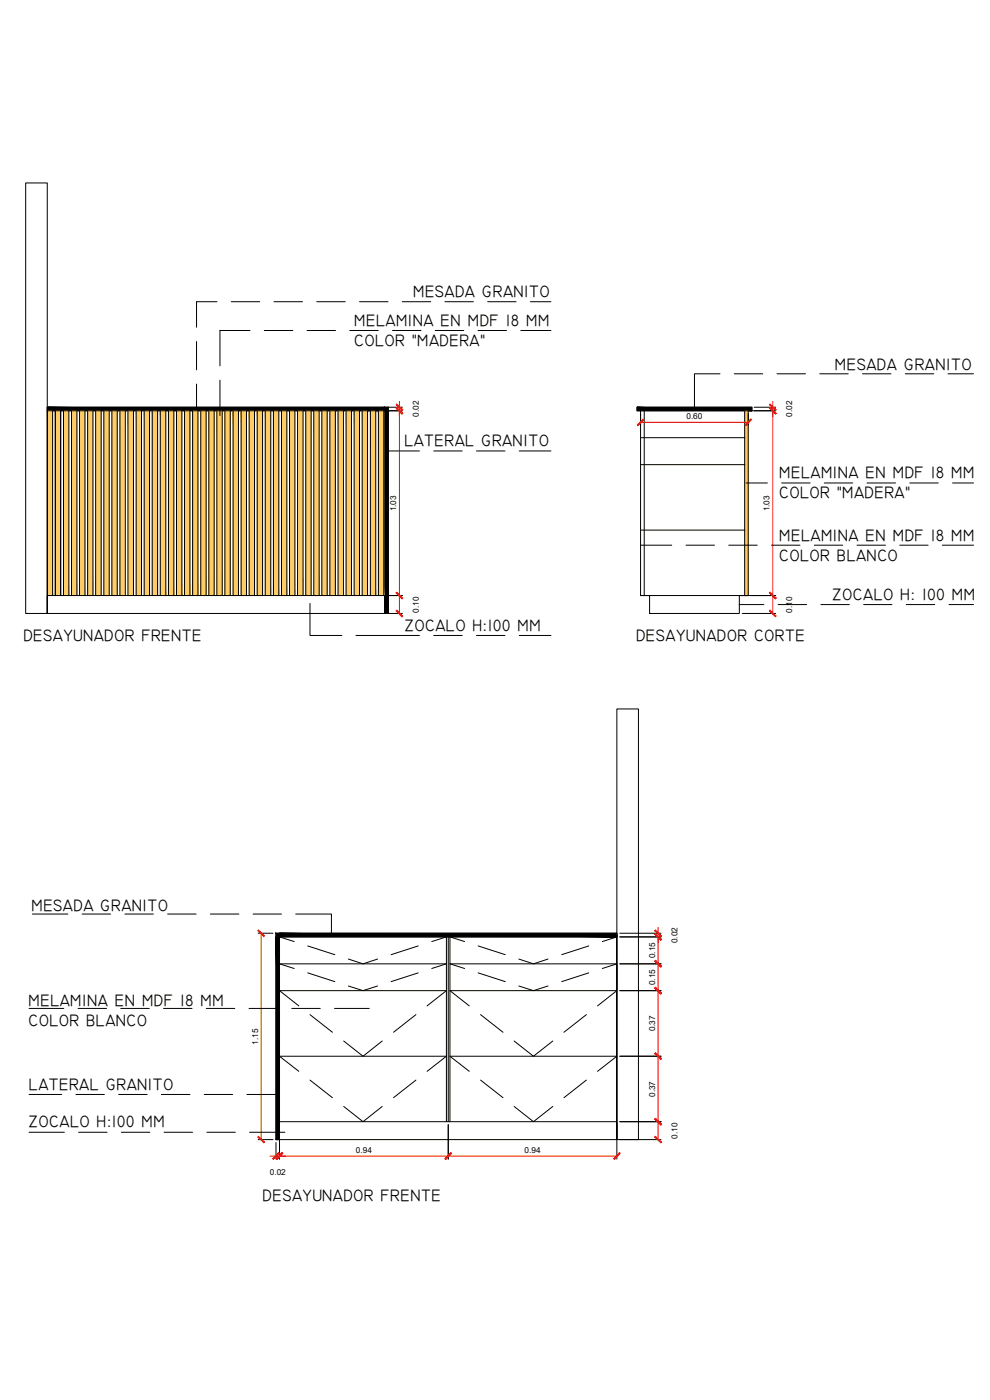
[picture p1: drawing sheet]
<svg xmlns="http://www.w3.org/2000/svg" width="297mm" height="420mm" viewBox="0 0 297 420" stroke-linecap="round" stroke-linejoin="round" font-family="sans-serif">
<!-- layer: MUEBLES -->
<g fill="#000" stroke="#000" stroke-width=".3">
<path d="M14.2 122.2l101.2 1.1v-1.1zM14.2 122.2l101.2 1.1h-101.2z"/>
<path d="M115.4 122.2l1.1 1.1v-1.1zM115.4 122.2l1.1 1.1h-1.1z"/>
<path d="M115.4 123.3l1.1 60.8v-60.8zM115.4 123.3l1.1 60.8h-1.1z"/>
<path d="M82.8 280.1l1.1 1.1v-1.1zM82.8 280.1l1.1 1.1h-1.1z"/>
<path d="M82.8 281.2l1.1 60.8v-60.8zM82.8 281.2l1.1 60.8h-1.1z"/>
<path d="M83.9 280.1l101.2 1.1v-1.1zM83.9 280.1l101.2 1.1h-101.2z"/>
</g>
<!-- layer: VISTA -->
<path d="M14.2 122.2h102.3v61.9h-1.1v-60.8h-101.2zM14.2 123.3v60.8v-129.2h-6.5v129.2h108.8M192.2 123.3h32.3v55.4h-2.7v5.4h-26.9v-5.4h-2.7zM192.2 123.3h-1.1v-1.1h34.5v1.1h-1.1M192.2 131.4h31.2M192.2 139.4h31.2M193.3 123.3v55.4h-1.1M223.4 123.3v55.4h1.1M192.2 159.1h31.2M193.3 178.7h30.1M185.1 281.2h-101.2v60.8h-1.1v-61.9h102.3v61.9v-129.2h6.5v129.2h-108.8" fill="none" stroke="#000" stroke-width=".3"/>
<!-- layer: PROYECCION -->
<g fill="#fecc66" stroke="#fecc66" stroke-width=".3">
<path d="M113.5 123.3l1.6 55.4v-55.4zM113.5 123.3l1.6 55.4h-1.6z"/>
<path d="M111.1 123.3l1.6 55.4v-55.4zM111.1 123.3l1.6 55.4h-1.6z"/>
<path d="M108.7 123.3l1.6 55.4v-55.4zM108.7 123.3l1.6 55.4h-1.6z"/>
<path d="M106.3 123.3l1.6 55.4v-55.4zM106.3 123.3l1.6 55.4h-1.6z"/>
<path d="M103.8 123.3l1.7 55.4v-55.4zM103.8 123.3l1.7 55.4h-1.7z"/>
<path d="M101.4 123.3l1.6 55.4v-55.4zM101.4 123.3l1.6 55.4h-1.6z"/>
<path d="M99 123.3l1.6 55.4v-55.4zM99 123.3l1.6 55.4h-1.6z"/>
<path d="M96.6 123.3l1.6 55.4v-55.4zM96.6 123.3l1.6 55.4h-1.6z"/>
<path d="M94.1 123.3l1.7 55.4v-55.4zM94.1 123.3l1.7 55.4h-1.7z"/>
<path d="M91.7 123.3l1.6 55.4v-55.4zM91.7 123.3l1.6 55.4h-1.6z"/>
<path d="M89.3 123.3l1.6 55.4v-55.4zM89.3 123.3l1.6 55.4h-1.6z"/>
<path d="M86.9 123.3l1.6 55.4v-55.4zM86.9 123.3l1.6 55.4h-1.6z"/>
<path d="M84.5 123.3l1.6 55.4v-55.4zM84.5 123.3l1.6 55.4h-1.6z"/>
<path d="M82 123.3l1.7 55.4v-55.4zM82 123.3l1.7 55.4h-1.7z"/>
<path d="M79.6 123.3l1.6 55.4v-55.4zM79.6 123.3l1.6 55.4h-1.6z"/>
<path d="M77.2 123.3l1.6 55.4v-55.4zM77.2 123.3l1.6 55.4h-1.6z"/>
<path d="M74.8 123.3l1.6 55.4v-55.4zM74.8 123.3l1.6 55.4h-1.6z"/>
<path d="M72.3 123.3l1.7 55.4v-55.4zM72.3 123.3l1.7 55.4h-1.7z"/>
<path d="M69.9 123.3l1.6 55.4v-55.4zM69.9 123.3l1.6 55.4h-1.6z"/>
<path d="M67.5 123.3l1.6 55.4v-55.4zM67.5 123.3l1.6 55.4h-1.6z"/>
<path d="M65.1 123.3l1.6 55.4v-55.4zM65.1 123.3l1.6 55.4h-1.6z"/>
<path d="M62.7 123.3l1.6 55.4v-55.4zM62.7 123.3l1.6 55.4h-1.6z"/>
<path d="M60.2 123.3l1.6 55.4v-55.4zM60.2 123.3l1.6 55.4h-1.6z"/>
<path d="M57.8 123.3l1.6 55.4v-55.4zM57.8 123.3l1.6 55.4h-1.6z"/>
<path d="M55.4 123.3l1.6 55.4v-55.4zM55.4 123.3l1.6 55.4h-1.6z"/>
<path d="M53 123.3l1.6 55.4v-55.4zM53 123.3l1.6 55.4h-1.6z"/>
<path d="M50.5 123.3l1.7 55.4v-55.4zM50.5 123.3l1.7 55.4h-1.7z"/>
<path d="M48.1 123.3l1.6 55.4v-55.4zM48.1 123.3l1.6 55.4h-1.6z"/>
<path d="M45.7 123.3l1.6 55.4v-55.4zM45.7 123.3l1.6 55.4h-1.6z"/>
<path d="M43.3 123.3l1.6 55.4v-55.4zM43.3 123.3l1.6 55.4h-1.6z"/>
<path d="M40.9 123.3l1.6 55.4v-55.4zM40.9 123.3l1.6 55.4h-1.6z"/>
<path d="M38.4 123.3l1.6 55.4v-55.4zM38.4 123.3l1.6 55.4h-1.6z"/>
<path d="M36 123.3l1.6 55.4v-55.4zM36 123.3l1.6 55.4h-1.6z"/>
<path d="M33.6 123.3l1.6 55.4v-55.4zM33.6 123.3l1.6 55.4h-1.6z"/>
<path d="M31.2 123.3l1.6 55.4v-55.4zM31.2 123.3l1.6 55.4h-1.6z"/>
<path d="M28.7 123.3l1.7 55.4v-55.4zM28.7 123.3l1.7 55.4h-1.7z"/>
<path d="M26.3 123.3l1.6 55.4v-55.4zM26.3 123.3l1.6 55.4h-1.6z"/>
<path d="M23.9 123.3l1.6 55.4v-55.4zM23.9 123.3l1.6 55.4h-1.6z"/>
<path d="M21.5 123.3l1.6 55.4v-55.4zM21.5 123.3l1.6 55.4h-1.6z"/>
<path d="M19 123.3l1.7 55.4v-55.4zM19 123.3l1.7 55.4h-1.7z"/>
<path d="M16.6 123.3l1.6 55.4v-55.4zM16.6 123.3l1.6 55.4h-1.6z"/>
<path d="M14.2 123.3l1.6 55.4v-55.4zM14.2 123.3l1.6 55.4h-1.6z"/>
<path d="M223.4 123.3l1.1 55.4v-55.4zM223.4 123.3l1.1 55.4h-1.1z"/>
</g>
<!-- layer: MUEBLES -->
<g fill="none" stroke="#000" stroke-width=".3">
<path d="M15.8 123.3v55.4M16.6 123.3v55.4M18.2 123.3v55.4M19 123.3v55.4M20.7 123.3v55.4M21.5 123.3v55.4M23.1 123.3v55.4M23.9 123.3v55.4M25.5 123.3v55.4M26.3 123.3v55.4M27.9 123.3v55.4M28.7 123.3v55.4"/>
<path d="M30.4 123.3v55.4M31.2 123.3v55.4M32.8 123.3v55.4M33.6 123.3v55.4M35.2 123.3v55.4M36 123.3v55.4M37.6 123.3v55.4M38.4 123.3v55.4M40 123.3v55.4M40.9 123.3v55.4M42.5 123.3v55.4M43.3 123.3v55.4"/>
<path d="M44.9 123.3v55.4M45.7 123.3v55.4M47.3 123.3v55.4M48.1 123.3v55.4M49.7 123.3v55.4M50.5 123.3v55.4M52.2 123.3v55.4M53 123.3v55.4M54.6 123.3v55.4M55.4 123.3v55.4M57 123.3v55.4M57.8 123.3v55.4"/>
<path d="M59.4 123.3v55.4M60.2 123.3v55.4M61.8 123.3v55.4M62.7 123.3v55.4M64.3 123.3v55.4M65.1 123.3v55.4M66.7 123.3v55.4M67.5 123.3v55.4M69.1 123.3v55.4M69.9 123.3v55.4M71.5 123.3v55.4M72.3 123.3v55.4"/>
<path d="M74 123.3v55.4M74.8 123.3v55.4M76.4 123.3v55.4M77.2 123.3v55.4M78.8 123.3v55.4M79.6 123.3v55.4M81.2 123.3v55.4M82 123.3v55.4M83.7 123.3v55.4M84.5 123.3v55.4M86.1 123.3v55.4M86.9 123.3v55.4"/>
<path d="M88.5 123.3v55.4M89.3 123.3v55.4M90.9 123.3v55.4M91.7 123.3v55.4M93.3 123.3v55.4M94.1 123.3v55.4M95.8 123.3v55.4M96.6 123.3v55.4M98.2 123.3v55.4M99 123.3v55.4M100.6 123.3v55.4M101.4 123.3v55.4"/>
<path d="M103 123.3v55.4M103.8 123.3v55.4M105.5 123.3v55.4M106.3 123.3v55.4M107.9 123.3v55.4M108.7 123.3v55.4M110.3 123.3v55.4M111.1 123.3v55.4M112.7 123.3v55.4M113.5 123.3v55.4M115.1 123.3v55.4M115.4 178.7h-101.2v5.4"/>
<path d="M83.9 281.2v8.1h50M133.9 297.3h-50v39.3h101.2v5.4M133.9 281.2v55.4M134.5 281.2v55.4M135 289.3h50.1v8h-50.1M135 281.2v55.4M83.9 317h50M135 317h50.1"/>
</g>
<!-- layer: PROYECCION -->
<g fill="none" stroke="#000" stroke-width=".3">
<path d="M65.1 90.6h-6.1v7.6M69.4 90.6h8.5M75 99.2h-9v10.6M79.3 99.2h8.5M82.2 90.6h8.6M92.1 99.2h8.6M95 90.6h8.6M104.9 99.2h8.6M107.9 90.6h8.5M117.8 99.2h8.5M120.7 90.6h8.5M130.6 99.2h8.5"/>
<path d="M133.5 90.6h8.5M143.4 99.2h8.6M146.3 90.6h8.6M156.3 99.2h9M159.1 90.6h6.2M59 102.5v8.5M59 115.3v7.6M66 114.1v10.6M216 112.2h-7.6v10M220.3 112.2h8.6M233.1 112.2h8.6M246 112.2h8.5"/>
<path d="M258.8 112.2h8.5M271.6 112.2h8.6M284.4 112.2h7.7M116.4 135.3h9.5M130.1 135.3h8.6M143 135.3h8.5M155.8 135.3h9.5M223.9 144.9h6.4M234.5 144.9h8.6M247.3 144.9h8.6M260.1 144.9h8.6M273 144.9h8.5"/>
<path d="M285.8 144.9h6.3M192.2 163.6h9.3M205.8 163.6h8.6M218.7 163.6h8.5M231.5 163.6h8.5M244.3 163.6h8.6M257.1 163.6h8.6M270 163.6h8.5M282.7 163.6h9.4M93 181.1v9.6h9.6M106.8 190.7h19.1M130.1 190.7h8.6"/>
<path d="M143 190.7h8.5M155.8 190.7h9.5M221.8 181.4h7.4M233.5 181.4h8.5M246.3 181.4h8.5M259.1 181.4h8.5M271.9 181.4h8.6M284.7 181.4h7.4M9.7 274.3h10.7M24.6 274.3h8.6M37.5 274.3h8.5M50.3 274.3h8.5"/>
<path d="M63.1 274.3h8.6M75.9 274.3h8.6M88.7 274.3h10.7v5.8M83.9 281.2l4.4 1.4M83.9 289.3l4.4 1.4M83.9 297.3l5.8 4.6M92.3 283.9l8.2 2.6M92.3 292l8.2 2.6M104.5 287.8l4.4 1.5 4.4-1.5M104.5 295.9l4.4 1.4 4.4-1.4M125.5 283.9l-8.2 2.6M125.5 292l-8.2 2.6"/>
<path d="M133.9 281.2l-4.4 1.4M133.9 289.3l-4.4 1.4M133.9 297.3l-5.8 4.6M135 281.2l4.4 1.4M135 289.3l4.4 1.4M135 297.3l5.8 4.6M143.5 283.9l8.1 2.6M143.5 292l8.1 2.6M155.7 287.8l4.4 1.5 4.3-1.5M155.7 295.9l4.4 1.4 4.3-1.4M176.7 283.9l-8.2 2.6M176.7 292l-8.2 2.6"/>
<path d="M185.1 281.2l-4.4 1.4M185.1 289.3l-4.4 1.4M185.1 297.3l-5.8 4.6M8.7 302.6h10.4M23.4 302.6h8.6M36.2 302.6h8.6M49.1 302.6h8.5M61.9 302.6h8.5M74.7 302.6h8.6M83.9 317l5.8 4.5M87.5 302.6h8.6M93 304.5l6.7 5.3"/>
<path d="M100.4 302.6h10.4M103.1 312.4l5.8 4.6 5.8-4.6M124.8 304.5l-6.7 5.3M133.9 317l-5.8 4.5M135 317l5.8 4.5M144.2 304.5l6.7 5.3M154.3 312.4l5.8 4.6 5.8-4.6M175.9 304.5l-6.7 5.3M185.1 317l-5.8 4.5M8.7 339.8h10.6M8.7 328.5h9.8M22.8 328.5h8.5"/>
<path d="M23.6 339.8h8.5M35.6 328.5h8.6M36.4 339.8h8.6M48.4 328.5h8.6M49.2 339.8h8.6M61.3 328.5h8.5M62.1 339.8h8.5M74.1 328.5h9.8M74.9 339.8h10.6M93 324.1l6.7 5.3M103.1 332.1l5.8 4.5 5.8-4.5M124.8 324.1l-6.7 5.3"/>
<path d="M144.2 324.1l6.7 5.3M154.3 332.1l5.8 4.5 5.8-4.5M175.9 324.1l-6.7 5.3"/>
</g>
<!-- layer: VISTA -->
<path d="M191.1 122.2l34.5 1.1v-1.1zM191.1 122.2l34.5 1.1h-34.5z" fill="#000" stroke="#000" stroke-width=".3"/>
<!-- layer: CC-Cotas 1.10 -->
<g fill="none" stroke="#000" stroke-width=".3">
<path d="M116.3 123.3h4.4M116.3 122.2h4.4M192.2 124.2v3.4M224.5 124.2v3.4M225.4 123.3h7.3M226.3 122.2h6.4M116.3 178.7h4.4M222.7 178.7h10M116.3 184.1h4.4M222.7 184.1h10M77.5 280.1h4.4M186 297.3h12.3"/>
<path d="M186 289.3h12.3M186 281.2h12.3M186 280.1h12.3M186 317h12.3M83.9 337.5v10.4M134.5 337.5v10.4M185.1 337.5v10.4M186 336.6h12.3M77.5 342h4.4M82.8 342.9v5M186 342h12.3"/>
</g>
<path d="M119.8 120.4v63.7M192.2 126.7h32.3M231.9 120.4v63.7M197.4 278.3v63.7M78.4 280.1v61.9M81 347h104.1" fill="none" stroke="#f00" stroke-width=".3"/>
<!-- layer: 0 -->
<g fill="#f00" stroke="#f00" stroke-width=".3">
<path d="M231.1 183.1l-.2 .2 1.9 1.6zM230.9 183.3l1.9 1.6-.1 .2z"/>
<path d="M230.9 177.9l1.8 1.8 .1-.2zM230.9 177.9l.2-.1 1.7 1.7z"/>
<path d="M231.1 177.8l-.2 .1 1.9 1.6zM230.9 177.9l1.9 1.6-.1 .2z"/>
<path d="M230.9 122.5l1.8 1.7 .1-.1zM230.9 122.5l.2-.2 1.7 1.8z"/>
<path d="M230.9 122.5l1.8 1.7 .1-.1zM230.9 122.5l.2-.2 1.7 1.8z"/>
<path d="M231.1 121.2l-.2 .2 1.9 1.6zM230.9 121.4l1.9 1.6-.1 .2z"/>
<path d="M196.5 341.2l2 1.6-1.8-1.8zM196.5 341.2l2 1.6-.3 .2z"/>
<path d="M196.5 335.8l1.7 1.8 .3-.2zM196.5 335.8l.2-.1 1.8 1.7z"/>
<path d="M196.5 335.8l2 1.6-1.8-1.7zM196.5 335.8l2 1.6-.3 .2z"/>
<path d="M196.5 316.2l1.7 1.8 .3-.2zM196.5 316.2l.2-.2 1.8 1.8z"/>
<path d="M196.5 316.2l2 1.6-1.8-1.8zM196.5 316.2l2 1.6-.3 .2z"/>
<path d="M196.5 296.5l1.7 1.8 .3-.2zM196.5 296.5l.2-.2 1.8 1.8z"/>
<path d="M196.7 296.3l-.2 .2 2 1.6zM196.5 296.5l2 1.6-.3 .2z"/>
<path d="M196.5 288.5l1.7 1.7 .3-.2zM196.5 288.5l.2-.3 1.8 1.8z"/>
<path d="M196.7 288.2l-.2 .3 2 1.5zM196.5 288.5l2 1.5-.3 .2z"/>
<path d="M196.5 280.4l1.7 1.8 .3-.2zM196.5 280.4l.2-.2 1.8 1.8z"/>
<path d="M196.5 280.4l1.7 1.8 .3-.2zM196.5 280.4l.2-.2 1.8 1.8z"/>
<path d="M196.5 279.3l2 1.6-1.8-1.8zM196.5 279.3l2 1.6-.3 .2z"/>
<path d="M77.6 341l-.2 .2 1.9 1.6zM77.4 341.2l1.9 1.6-.1 .2z"/>
<path d="M77.4 279.3l1.8 1.8 .1-.2zM77.6 279.1l1.7 1.8-1.9-1.6z"/>
<path d="M84.7 345.9l-1.6 2 1.7-1.7zM84.7 345.9l-1.6 2-.2-.2z"/>
<path d="M135.3 345.9l-1.8 1.8 .2 .2zM135.3 345.9l.2 .3-1.8 1.7z"/>
<path d="M84.7 345.9l-1.6 2 1.7-1.7zM84.7 345.9l-1.6 2-.2-.2z"/>
<path d="M83.6 345.9l-1.8 1.8 .2 .2zM83.6 345.9l.2 .3-1.8 1.7z"/>
<path d="M135.3 345.9l-1.6 2 1.8-1.7zM135.3 345.9l-1.6 2-.2-.2z"/>
<path d="M184.1 347.7l.2 .2 1.6-2zM185.9 345.9l.2 .3-1.8 1.7z"/>
<path d="M119 183.1l-.1 .2 1.9 1.6zM118.9 183.3l1.9 1.6-.2 .2z"/>
<path d="M118.9 177.9l1.7 1.8 .2-.2zM119 177.8l1.8 1.7-1.9-1.6z"/>
<path d="M119 177.8l-.1 .1 1.9 1.6zM118.9 177.9l1.9 1.6-.2 .2z"/>
<path d="M118.9 122.5l1.7 1.7 .2-.1zM118.9 122.5l.1-.2 1.8 1.8z"/>
<path d="M118.9 122.5l1.7 1.7 .2-.1zM118.9 122.5l.1-.2 1.8 1.8z"/>
<path d="M118.9 121.4l1.9 1.6-1.8-1.8zM118.9 121.4l1.9 1.6-.2 .2z"/>
<path d="M193 125.8l-1.6 1.9 1.8-1.8zM193 125.8l-1.6 1.9-.2-.1z"/>
<path d="M225.3 125.8l-1.8 1.8 .2 .1zM225.3 125.8l.2 .1-1.8 1.8z"/>
</g>
<g font-size="5">
<text x="124" y="89.2">MESADA GRANITO</text>
<text x="106.3" y="97.8">MELAMINA EN MDF 18 MM</text>
<text x="106.3" y="103.8">COLOR &quot;MADERA&quot;</text>
<text x="250.5" y="110.9">MESADA GRANITO</text>
<text x="121.3" y="134">LATERAL GRANITO</text>
<text x="233.8" y="143.6">MELAMINA EN MDF 18 MM</text>
<text x="233.8" y="149.6">COLOR &quot;MADERA&quot;</text>
<text x="233.8" y="162.3">MELAMINA EN MDF 18 MM</text>
<text x="233.8" y="168.3">COLOR BLANCO</text>
<text x="249.7" y="180.1">ZOCALO H: 100 MM</text>
<text x="121.3" y="189.3">ZOCALO H:100 MM</text>
<text x="7" y="192.4">DESAYUNADOR FRENTE</text>
<text x="190.8" y="192.4">DESAYUNADOR CORTE</text>
<text x="9.4" y="273.3">MESADA GRANITO</text>
<text x="8.6" y="302">MELAMINA EN MDF 18 MM</text>
<text x="8.6" y="308">COLOR BLANCO</text>
<text x="8.7" y="327.1">LATERAL GRANITO</text>
<text x="8.6" y="338.3">ZOCALO H:100 MM</text>
<text x="78.8" y="360.3">DESAYUNADOR FRENTE</text>
</g>
<g font-size="2.5">
<text x="125.6" y="125.1" transform="rotate(-90 125.6 125.1)">0.02</text>
<text x="206" y="125.8">0.60</text>
<text x="237.7" y="125.1" transform="rotate(-90 237.7 125.1)">0.02</text>
<text x="118.9" y="153.5" transform="rotate(-90 118.9 153.5)">1.03</text>
<text x="230.9" y="153.5" transform="rotate(-90 230.9 153.5)">1.03</text>
<text x="125.6" y="183.9" transform="rotate(-90 125.6 183.9)">0.10</text>
<text x="237.7" y="183.9" transform="rotate(-90 237.7 183.9)">0.10</text>
<text x="196.6" y="287.6" transform="rotate(-90 196.6 287.6)">0.15</text>
<text x="203.3" y="283" transform="rotate(-90 203.3 283)">0.02</text>
<text x="196.6" y="295.7" transform="rotate(-90 196.6 295.7)">0.15</text>
<text x="196.6" y="309.5" transform="rotate(-90 196.6 309.5)">0.37</text>
<text x="77.4" y="313.6" transform="rotate(-90 77.4 313.6)">1.15</text>
<text x="196.6" y="329.2" transform="rotate(-90 196.6 329.2)">0.37</text>
<text x="203.3" y="341.7" transform="rotate(-90 203.3 341.7)">0.10</text>
<text x="106.8" y="346">0.94</text>
<text x="157.4" y="346">0.94</text>
<text x="80.9" y="352.8">0.02</text>
</g>
</svg>
